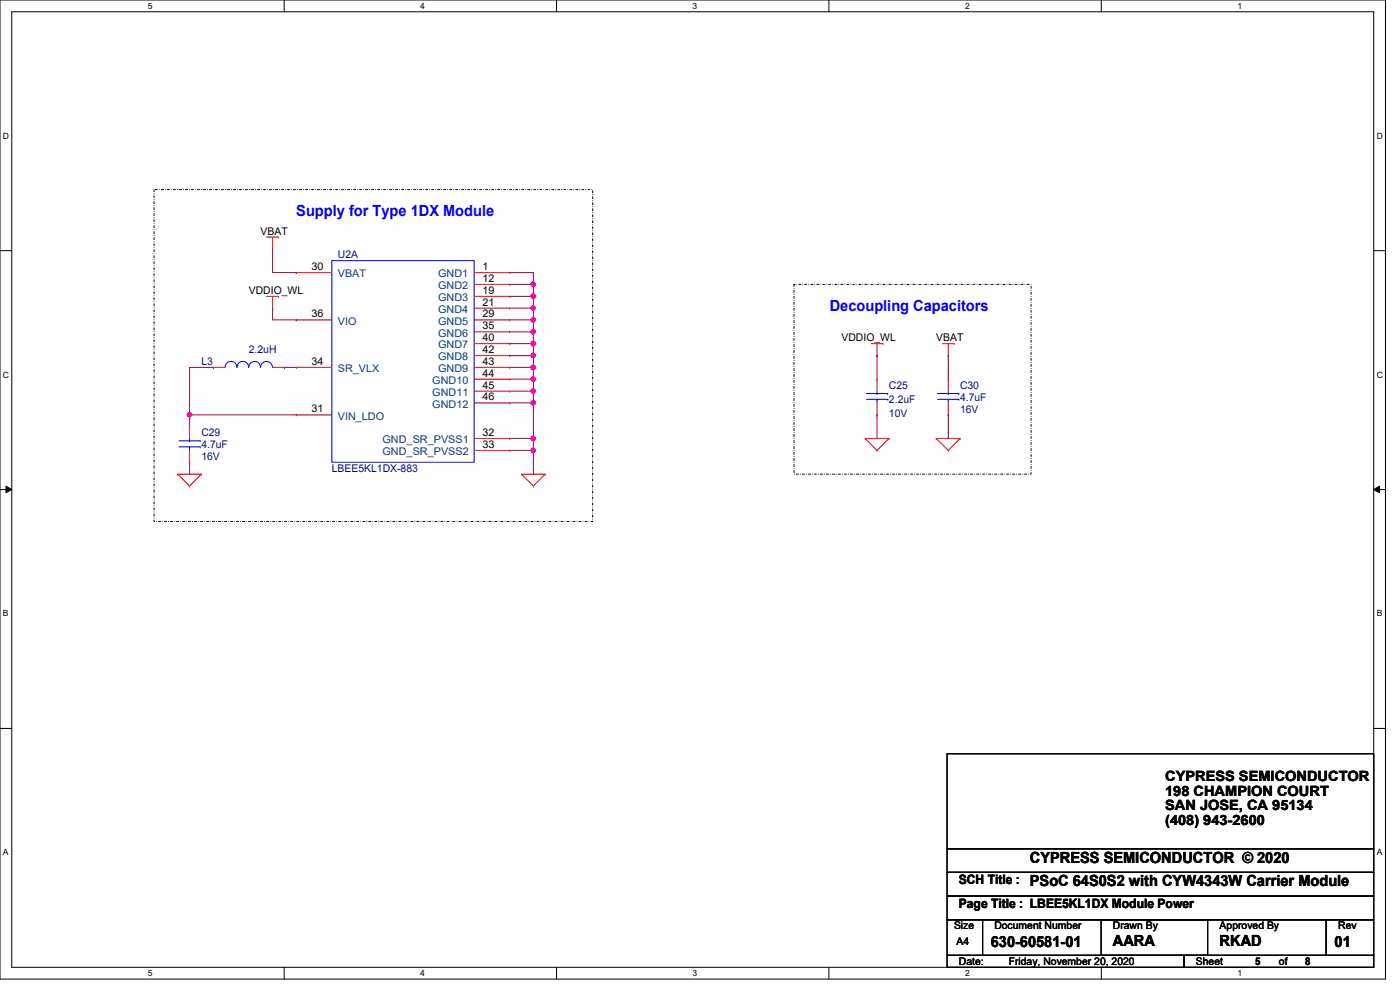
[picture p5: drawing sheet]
<svg xmlns="http://www.w3.org/2000/svg" width="297mm" height="210mm" viewBox="0 0 297 210" stroke-linecap="round" stroke-linejoin="round" font-family="sans-serif">
<path d="M0 0h293.9v207.7h-293.9zM2.5 2.5h288.9v202.7h-288.9z" fill="none" stroke="#000" stroke-width=".21"/>
<g fill="#fff">
<path d="M31.4 .3h.9v1.9h-.9z"/>
<path d="M31.4 205.4h.9v2h-.9z"/>
</g>
<path d="M60.3 0v2.5M60.3 205.2v2.5" fill="none" stroke="#000" stroke-width=".21"/>
<g fill="#fff">
<path d="M89.2 .3h.9v1.9h-.9z"/>
<path d="M89.2 205.4h.9v2h-.9z"/>
</g>
<path d="M118.1 0v2.5M118.1 205.2v2.5" fill="none" stroke="#000" stroke-width=".21"/>
<g fill="#fff">
<path d="M146.9 .3h1v1.9h-1z"/>
<path d="M146.9 205.4h1v2h-1z"/>
</g>
<path d="M175.9 0v2.5M175.9 205.2v2.5" fill="none" stroke="#000" stroke-width=".21"/>
<g fill="#fff">
<path d="M204.7 .3h1v1.9h-1z"/>
<path d="M204.7 205.4h1v2h-1z"/>
</g>
<path d="M233.6 0v2.5M233.6 205.2v2.5" fill="none" stroke="#000" stroke-width=".21"/>
<g fill="#fff">
<path d="M262.5 .3h1v1.9h-1z"/>
<path d="M262.5 205.4h1v2h-1z"/>
<path d="M.6 27.8h1.3v2h-1.3z"/>
<path d="M292.1 27.8h1.2v2h-1.2z"/>
<path d="M.6 78.5h1.3v2h-1.3z"/>
<path d="M292.1 78.5h1.2v2h-1.2z"/>
</g>
<path d="M0 53.2h2.5M291.4 53.2h2.5" fill="none" stroke="#000" stroke-width=".21"/>
<g fill="#fff">
<path d="M.6 129.2h1.2v1.9h-1.2z"/>
<path d="M292.1 129.2h1.1v1.9h-1.1z"/>
</g>
<path d="M0 103.8h2.5M1.3 103.1l1.2 .7-1.2 .7zM291.4 103.8l1.3-.7v1.4zM291.4 103.8h2.5" fill="none" stroke="#000" stroke-width=".21"/>
<path d="M1.3 103.1l1.2 .7-1.2 .7zM291.4 103.8l1.3-.7v1.4z" fill="#000"/>
<g fill="#fff">
<path d="M.6 179.8h1.2v2h-1.2z"/>
<path d="M292.1 179.8h1.1v2h-1.1z"/>
</g>
<path d="M0 154.5h2.5M200.9 159.9h90.5v20.1h-90.5zM291.4 154.5h2.5M200.9 180h90.5v5h-90.5zM200.9 185h90.5v5.1h-90.5zM200.9 195.1h7.5v7.5h-7.5zM200.9 190.1h90.5v5h-90.5zM208.4 195.1h72.9v7.5h-72.9zM233.6 195.1h22.6v7.5h-22.6zM281.3 195.1h10.1v7.5h-10.1zM200.9 202.6h50.3v2.6h-50.3zM251.2 202.6h40.2v2.6h-40.2z" fill="none" stroke="#000" stroke-width=".21"/>
<path d="M32.7 40.2h93v70.4h-93zM168.4 60.3h50.3v40.3h-50.3z" fill="none" stroke="#000" stroke-width=".21" stroke-dasharray=".4 .4 0 .4"/>
<g fill="none" stroke="#f00" stroke-width=".21">
<path d="M56.6 50.3h2.5M57.8 52.8h.1M57.8 50.3v2.5M59.1 50.3h.1M62.9 57.8h.1M62.9 57.8h7.5M100.6 57.8h7.5M108.1 57.8h.1M45.3 77.9h.1M45.3 77.9h2.5M56.6 62.9h2.5M57.8 65.4h.1"/>
<path d="M57.8 62.9v2.5M57.8 77.9h2.5M59.1 62.9h.1M60.3 77.9h.1M62.9 67.9h.1M62.9 77.9h.1M62.9 77.9h7.5M62.9 67.9h7.5M100.6 62.9h7.5M100.6 72.9h7.5M100.6 77.9h7.5M100.6 67.9h7.5"/>
<path d="M100.6 60.3h7.5M100.6 65.4h7.5M100.6 70.4h7.5M100.6 75.4h7.5M108.1 60.3h.1M108.1 62.9h.1M108.1 65.4h.1M108.1 67.9h.1M108.1 70.4h.1M108.1 72.9h.1M108.1 75.4h.1M108.1 77.9h.1"/>
<path d="M184.8 72.9h2.5M186.1 75.4h.1M186.1 72.9v2.5M187.3 72.9h.1M199.9 72.9h2.5M201.2 75.4h.1M201.2 72.9v2.5M202.4 72.9h.1M40.2 90.5h.1M40.2 98h.1M40.2 90.5v2.5M40.2 95.5v2.5"/>
<path d="M62.9 88h.1M62.9 88h7.5M100.6 93h7.5M100.6 80.4h7.5M100.6 83h7.5M100.6 85.5h7.5M100.6 95.5h7.5M108.1 80.4h.1M108.1 83h.1M108.1 85.5h.1M108.1 93h.1M108.1 95.5h.1"/>
<path d="M183.6 93h.1M183.6 93h5M183.6 93l2.5 2.5M186.1 95.5h.1M186.1 80.4h.1M186.1 88h.1M186.1 80.4v2.6M186.1 85.5v2.5M188.6 93h.1M188.6 93l-2.5 2.5M198.6 93h.1M198.6 93h5.1"/>
<path d="M198.6 93l2.6 2.5M201.2 95.5h.1M201.2 80.4h.1M201.2 88h.1M201.2 80.4v2.6M201.2 85.5v2.5M203.7 93h.1M203.7 93l-2.5 2.5M37.7 100.6h.1M37.7 100.6h5M37.7 100.6l2.5 2.5M40.2 103.1h.1"/>
<path d="M42.7 100.6h.1M42.7 100.6l-2.5 2.5M110.6 100.6h.1M110.6 100.6h5.1M110.6 100.6l2.6 2.5M113.2 103.1h.1M115.7 100.6h.1M115.7 100.6l-2.5 2.5"/>
</g>
<g fill="none" stroke="#00f" stroke-width=".21">
<path d="M70.4 55.3h30.2v42.7h-30.2zM47.8 77.9a1.25 1.25 0 0 1 1.2-1.2 1.25 1.25 0 0 1 1.2 1.2M50.3 77.9a1.23 1.23 0 0 1 1.2-1.2 1.23 1.23 0 0 1 1.2 1.2 1.25 1.25 0 0 1 1.3-1.2 1.25 1.25 0 0 1 1.2 1.2 1.27 1.27 0 0 1 1.3-1.2 1.27 1.27 0 0 1 1.3 1.2M38 94.8h4.5M38 93.5h4.5M40.2 93.5h.1M40.2 94.8h.1M40.2 93v.5M40.2 94.8v.7M42.5 94.8h.1M42.5 93.5h.1M183.8 84.7h4.5"/>
<path d="M183.8 83.5h4.5M186.1 83.5h.1M186.1 84.7h.1M186.1 83v.5M186.1 84.7v.8M188.3 84.7h.1M188.3 83.5h.1M198.9 84.7h4.5M198.9 83.5h4.5M201.2 83.5h.1M201.2 84.7h.1M201.2 83v.5"/>
<path d="M201.2 84.7v.8M203.4 84.7h.1M203.4 83.5h.1"/>
</g>
<g fill="none" stroke="#800040" stroke-width=".21">
<path d="M57.8 52.8h.1M57.8 52.8v5h5.1M62.9 57.8h.1M108.1 57.8h5.1M113.2 57.8h.1M113.2 57.8v2.5M57.8 65.4h.1M57.8 65.4v2.5h5.1M62.9 67.9h.1M108.1 60.3h5.1M113.2 60.3h.1M201.2 75.4h.1"/>
<path d="M201.2 75.4v5M201.2 88h.1M201.2 88v5"/>
</g>
<circle cx="113.1" cy="60.3" r=".48" fill="#f0f"/>
<circle cx="113.1" cy="60.3" r=".48" fill="none" stroke="#f0f" stroke-width=".21"/>
<path d="M108.1 62.9h5.1M113.2 60.3h.1M113.2 62.9h.1M113.2 60.3v2.6" fill="none" stroke="#800040" stroke-width=".21"/>
<circle cx="113.1" cy="62.8" r=".47" fill="#f0f"/>
<circle cx="113.1" cy="62.8" r=".47" fill="none" stroke="#f0f" stroke-width=".21"/>
<path d="M108.1 65.4h5.1M113.2 62.9h.1M113.2 65.4h.1M113.2 62.9v2.5" fill="none" stroke="#800040" stroke-width=".21"/>
<circle cx="113.1" cy="65.3" r=".48" fill="#f0f"/>
<circle cx="113.1" cy="65.3" r=".48" fill="none" stroke="#f0f" stroke-width=".21"/>
<path d="M108.1 67.9h5.1M113.2 65.4h.1M113.2 67.9h.1M113.2 65.4v2.5" fill="none" stroke="#800040" stroke-width=".21"/>
<circle cx="113.1" cy="67.9" r=".47" fill="#f0f"/>
<circle cx="113.1" cy="67.9" r=".47" fill="none" stroke="#f0f" stroke-width=".21"/>
<path d="M108.1 70.4h5.1M113.2 67.9h.1M113.2 70.4h.1M113.2 67.9v2.5" fill="none" stroke="#800040" stroke-width=".21"/>
<circle cx="113.1" cy="70.4" r=".48" fill="#f0f"/>
<circle cx="113.1" cy="70.4" r=".48" fill="none" stroke="#f0f" stroke-width=".21"/>
<path d="M108.1 72.9h5.1M113.2 70.4h.1M113.2 72.9h.1M113.2 70.4v2.5" fill="none" stroke="#800040" stroke-width=".21"/>
<circle cx="113.1" cy="72.9" r=".48" fill="#f0f"/>
<circle cx="113.1" cy="72.9" r=".48" fill="none" stroke="#f0f" stroke-width=".21"/>
<path d="M108.1 75.4h5.1M113.2 72.9h.1M113.2 75.4h.1M113.2 72.9v2.5" fill="none" stroke="#800040" stroke-width=".21"/>
<circle cx="113.1" cy="75.4" r=".47" fill="#f0f"/>
<circle cx="113.1" cy="75.4" r=".47" fill="none" stroke="#f0f" stroke-width=".21"/>
<path d="M108.1 77.9h5.1M113.2 75.4h.1M113.2 77.9h.1M113.2 75.4v5" fill="none" stroke="#800040" stroke-width=".21"/>
<circle cx="113.1" cy="80.4" r=".47" fill="#f0f"/>
<circle cx="113.1" cy="80.4" r=".47" fill="none" stroke="#f0f" stroke-width=".21"/>
<circle cx="113.1" cy="77.9" r=".48" fill="#f0f"/>
<circle cx="113.1" cy="77.9" r=".48" fill="none" stroke="#f0f" stroke-width=".21"/>
<path d="M108.1 80.4h5.1M108.1 83h5.1M113.2 80.4h.1M113.2 83h.1M113.2 80.4v2.6" fill="none" stroke="#800040" stroke-width=".21"/>
<circle cx="113.1" cy="82.9" r=".48" fill="#f0f"/>
<circle cx="113.1" cy="82.9" r=".48" fill="none" stroke="#f0f" stroke-width=".21"/>
<path d="M108.1 85.5h5.1M113.2 83h.1M113.2 85.5h.1M113.2 83v2.5" fill="none" stroke="#800040" stroke-width=".21"/>
<circle cx="113.1" cy="85.4" r=".48" fill="#f0f"/>
<circle cx="113.1" cy="85.4" r=".48" fill="none" stroke="#f0f" stroke-width=".21"/>
<path d="M108.1 93h5.1M113.2 85.5h.1M113.2 93h.1M113.2 85.5v7.5" fill="none" stroke="#800040" stroke-width=".21"/>
<circle cx="113.1" cy="93" r=".47" fill="#f0f"/>
<circle cx="113.1" cy="93" r=".47" fill="none" stroke="#f0f" stroke-width=".21"/>
<path d="M108.1 95.5h5.1M113.2 93h.1M113.2 95.5h.1M113.2 93v2.5" fill="none" stroke="#800040" stroke-width=".21"/>
<circle cx="113.1" cy="95.5" r=".48" fill="#f0f"/>
<circle cx="113.1" cy="95.5" r=".48" fill="none" stroke="#f0f" stroke-width=".21"/>
<path d="M40.2 77.9h.1M40.2 77.9v10.1M60.3 77.9h.1M60.3 77.9h2.6M186.1 75.4h.1M186.1 75.4v5M40.2 88h.1M40.2 88h22.7M113.2 95.5h.1M113.2 95.5v5.1M186.1 88h.1M186.1 88v5" fill="none" stroke="#800040" stroke-width=".21"/>
<circle cx="40.2" cy="88" r=".48" fill="#f0f"/>
<circle cx="40.2" cy="88" r=".48" fill="none" stroke="#f0f" stroke-width=".21"/>
<path d="M40.2 77.9h5.1M45.3 77.9h.1M40.2 98h.1M40.2 88h.1M40.2 88v2.5M40.2 98v2.6" fill="none" stroke="#800040" stroke-width=".21"/>
<circle cx="113.1" cy="60.3" r=".48" fill="#f0f"/>
<circle cx="113.1" cy="60.3" r=".48" fill="none" stroke="#f0f" stroke-width=".21"/>
<circle cx="113.1" cy="62.8" r=".47" fill="#f0f"/>
<circle cx="113.1" cy="62.8" r=".47" fill="none" stroke="#f0f" stroke-width=".21"/>
<circle cx="113.1" cy="65.3" r=".48" fill="#f0f"/>
<circle cx="113.1" cy="65.3" r=".48" fill="none" stroke="#f0f" stroke-width=".21"/>
<circle cx="113.1" cy="67.9" r=".47" fill="#f0f"/>
<circle cx="113.1" cy="67.9" r=".47" fill="none" stroke="#f0f" stroke-width=".21"/>
<circle cx="113.1" cy="70.4" r=".48" fill="#f0f"/>
<circle cx="113.1" cy="70.4" r=".48" fill="none" stroke="#f0f" stroke-width=".21"/>
<circle cx="113.1" cy="72.9" r=".48" fill="#f0f"/>
<circle cx="113.1" cy="72.9" r=".48" fill="none" stroke="#f0f" stroke-width=".21"/>
<circle cx="113.1" cy="75.4" r=".47" fill="#f0f"/>
<circle cx="113.1" cy="75.4" r=".47" fill="none" stroke="#f0f" stroke-width=".21"/>
<circle cx="113.1" cy="80.4" r=".47" fill="#f0f"/>
<circle cx="113.1" cy="80.4" r=".47" fill="none" stroke="#f0f" stroke-width=".21"/>
<circle cx="113.1" cy="77.9" r=".48" fill="#f0f"/>
<circle cx="113.1" cy="77.9" r=".48" fill="none" stroke="#f0f" stroke-width=".21"/>
<circle cx="113.1" cy="82.9" r=".48" fill="#f0f"/>
<circle cx="113.1" cy="82.9" r=".48" fill="none" stroke="#f0f" stroke-width=".21"/>
<circle cx="113.1" cy="85.4" r=".48" fill="#f0f"/>
<circle cx="113.1" cy="85.4" r=".48" fill="none" stroke="#f0f" stroke-width=".21"/>
<circle cx="113.1" cy="93" r=".47" fill="#f0f"/>
<circle cx="113.1" cy="93" r=".47" fill="none" stroke="#f0f" stroke-width=".21"/>
<circle cx="113.1" cy="95.5" r=".48" fill="#f0f"/>
<circle cx="113.1" cy="95.5" r=".48" fill="none" stroke="#f0f" stroke-width=".21"/>
<circle cx="40.2" cy="88" r=".48" fill="#f0f"/>
<circle cx="40.2" cy="88" r=".48" fill="none" stroke="#f0f" stroke-width=".21"/>
<g font-size="3.3" fill="#00f">
<text x="62.9" y="45.7">Supply for Type 1DX Module</text>
<text x="176" y="65.9">Decoupling Capacitors</text>
</g>
<g font-size="3.3">
<text x="218.5" y="183">CYPRESS SEMICONDUCTOR © 2020</text>
<text x="218.5" y="188">PSoC 64S0S2 with CYW4343W Carrier Module</text>
<text x="210.2" y="200.9">630-60581-01</text>
<text x="236.1" y="200.6">AARA</text>
<text x="258.7" y="200.6">RKAD</text>
<text x="283.1" y="200.9">01</text>
</g>
<g font-size="3">
<text x="247.2" y="165.7">CYPRESS SEMICONDUCTOR</text>
<text x="247.2" y="168.8">198 CHAMPION COURT</text>
<text x="247.2" y="171.9">SAN JOSE, CA 95134</text>
<text x="247.2" y="175">(408) 943-2600</text>
</g>
<g font-size="2.8">
<text x="203.4" y="187.6">SCH Title :</text>
<text x="203.4" y="192.7">Page Title : LBEE5KL1DX Module Power</text>
</g>
<g font-size="2.2">
<text x="55.3" y="49.8">VBAT</text>
<text x="66.1" y="57.3">30</text>
<text x="102.4" y="57.3">1</text>
<text x="102.4" y="59.8">12</text>
<text x="52.8" y="62.4">VDDIO_WL</text>
<text x="102.4" y="62.3">19</text>
<text x="102.4" y="64.8">21</text>
<text x="66.1" y="67.3">36</text>
<text x="102.4" y="67.3">29</text>
<text x="102.4" y="69.8">35</text>
<text x="66.1" y="77.4">34</text>
<text x="102.4" y="72.3">40</text>
<text x="102.4" y="74.9">42</text>
<text x="102.4" y="77.4">43</text>
<text x="178.5" y="72.4">VDDIO_WL</text>
<text x="198.6" y="72.4">VBAT</text>
<text x="102.4" y="79.9">44</text>
<text x="102.4" y="82.4">45</text>
<text x="66.1" y="87.5">31</text>
<text x="102.4" y="84.9">46</text>
<text x="102.4" y="92.5">32</text>
<text x="102.4" y="95">33</text>
<text x="202.4" y="197.1">Size</text>
<text x="210.9" y="197.1">Document Number</text>
<text x="236.1" y="197.1">Drawn By</text>
<text x="258.7" y="197.1">Approved By</text>
<text x="283.9" y="197.1">Rev</text>
<text x="202.9" y="200.4">A4</text>
<text x="203.4" y="204.7">Date:</text>
<text x="214" y="204.7">Friday, November 20, 2020</text>
<text x="253.7" y="204.7">Sheet</text>
<text x="266.3" y="204.7">5</text>
<text x="271.3" y="204.7">of</text>
<text x="276.9" y="204.7">8</text>
</g>
<g font-size="2.2" fill="#000080">
<text x="71.7" y="54.8">U2A</text>
<text x="42.7" y="77.5">L3</text>
<text x="52.8" y="74.9">2.2uH</text>
<text x="188.6" y="82.5">C25</text>
<text x="203.7" y="82.5">C30</text>
<text x="188.6" y="85.5">2.2uF</text>
<text x="188.6" y="88.5">10V</text>
<text x="203.7" y="85">4.7uF</text>
<text x="203.7" y="87.5">16V</text>
<text x="42.7" y="92.5">C29</text>
<text x="42.7" y="95">4.7uF</text>
<text x="42.7" y="97.6">16V</text>
<text x="70.4" y="100.1">LBEE5KL1DX-883</text>
</g>
<g font-size="2.2" fill="#004080">
<text x="71.7" y="58.8">VBAT</text>
<text x="93" y="58.8">GND1</text>
<text x="93" y="61.3">GND2</text>
<text x="93" y="63.9">GND3</text>
<text x="71.7" y="68.9">VIO</text>
<text x="93" y="66.4">GND4</text>
<text x="93" y="68.9">GND5</text>
<text x="93" y="71.4">GND6</text>
<text x="93" y="73.9">GND7</text>
<text x="93" y="76.5">GND8</text>
<text x="71.7" y="79">SR_VLX</text>
<text x="91.7" y="81.4">GND10</text>
<text x="91.7" y="84">GND11</text>
<text x="93" y="79">GND9</text>
<text x="71.7" y="89">VIN_LDO</text>
<text x="91.7" y="86.5">GND12</text>
<text x="81.2" y="94">GND_SR_PVSS1</text>
<text x="81.2" y="96.6">GND_SR_PVSS2</text>
</g>
<g font-size="1.8">
<text x="31.4" y="1.9">5</text>
<text x="89.2" y="1.9">4</text>
<text x="146.9" y="1.9">3</text>
<text x="204.7" y="1.9">2</text>
<text x="262.5" y="1.9">1</text>
<text x=".6" y="29.4">D</text>
<text x="292.1" y="29.4">D</text>
<text x=".6" y="80.1">C</text>
<text x="292.1" y="80.1">C</text>
<text x=".6" y="130.8">B</text>
<text x="292.1" y="130.8">B</text>
<text x=".6" y="181.4">A</text>
<text x="292.1" y="181.4">A</text>
<text x="31.4" y="207.1">5</text>
<text x="89.2" y="207.1">4</text>
<text x="146.9" y="207.1">3</text>
<text x="204.7" y="207.1">2</text>
<text x="262.5" y="207.1">1</text>
</g>
</svg>
